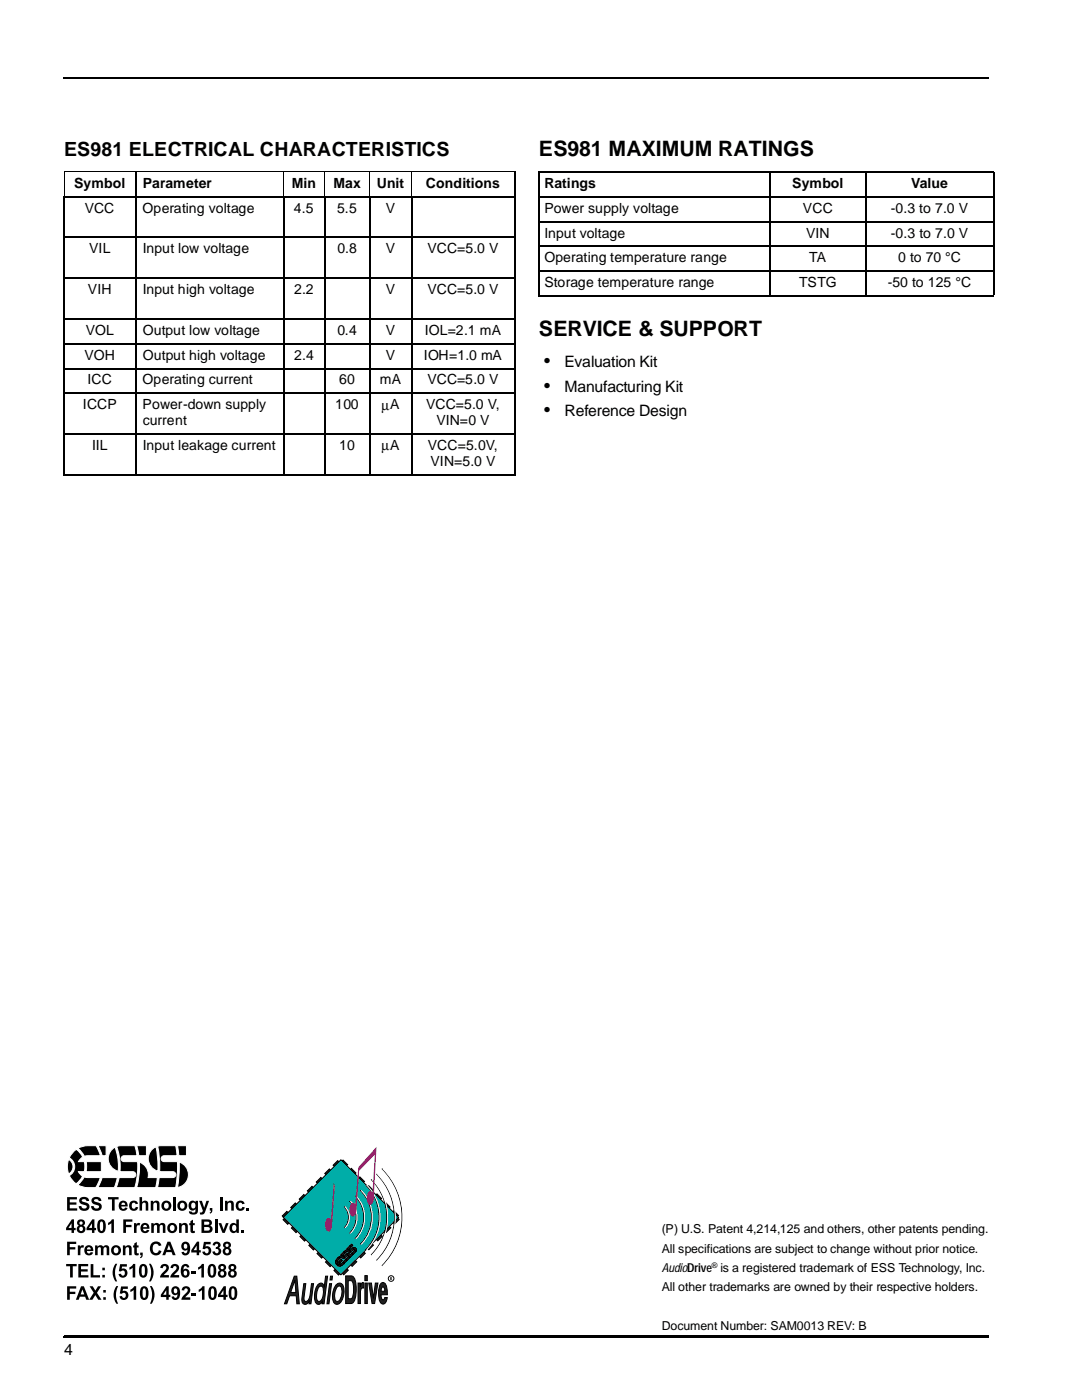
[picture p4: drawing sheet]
<svg xmlns="http://www.w3.org/2000/svg" width="216mm" height="279mm" viewBox="0 0 216 279" stroke-linecap="round" stroke-linejoin="round" font-family="sans-serif">
<g fill="#000" stroke="#fff" stroke-width=".2">
<path d="M13.7 231.1a1.63 1.63 0 0 1 0 2.9 4.3 4.3 0 0 1 0-2.9zM14.5 229.7l.7-.6 1.1 1.2 .2 .3-.9 .9h1.2v1.8v.2h-1.2l.8 .9-.6 1-.6 .6-1-1-.4-.7a1.99 1.99 0 0 0 0-3.5zM17.2 231.5h3v2h-3.1l.2-1zM16.8 234.6l.7 .1h2.5l-.9 2h-1.6l-.8-.1-1.2-.4 .6-.6zM15.5 228.9l1.6-.5h2l.9 2-3.2 .1-.4-.7zM19.5 228.4h1.6v2l-.8-.1zM20.3 234.7h3.1l-.6 2h-3.3zM22.2 229.2l.7-.5a11.3 11.3 0 0 1 .6 4.8 2.59 2.59 0 0 1-1.3-4.3zM23.2 228.5l.9-.1h2.8l.4 2h-2.4a.61 .61 0 0 0-.8 .5 .61 .61 0 0 0 .8 .6l2.5 .1v.3a14.8 14.8 0 0 1-.6 4.8h-3.7l.6-2h2.6a.61 .61 0 0 0 .7-.6 .61 .61 0 0 0-.7-.6h-2.4a11.6 11.6 0 0 0-.7-5zM27.8 231.7a2.6 2.6 0 0 1 1.7 3h1.8l-.3 2h-3.8a15.7 15.7 0 0 0 .6-5zM27.2 228.4h2v2h-1.6zM30.3 229.1l.8-.5 .3 2.6v2.2a2.59 2.59 0 0 1-1.1-4.3z"/>
<path d="M31.4 228.4h3.6l.3 2h-2.4a.61 .61 0 0 0-.8 .5 .61 .61 0 0 0 .8 .6l2.4 .1v2.7l-.3 2.4h-3.6l.3-2h2.6a.61 .61 0 0 0 .7-.6 .61 .61 0 0 0-.8-.6h-2.4l-.1-2.8zM35.7 231.6a2.6 2.6 0 0 1 1.8 2.7 2.6 2.6 0 0 1-2.1 2.4l.3-2.4zM35.4 228.4h1.7v2h-1.5z"/>
</g>
<g fill="#000">
<path d="M26 239.6a.91 .91 0 0 1 1.5 .3l-.5 .1a.41 .41 0 0 0-.5-.3 .41 .41 0 0 0-.3 .6 .42 .42 0 0 0 .3 .6 .42 .42 0 0 0 .5-.3h.5a.97 .97 0 0 1-1.3 .6 .97 .97 0 0 1-.4-1.4zM27.8 238.6h.5v1a.69 .69 0 0 1 .9-.3 .69 .69 0 0 1 .3 .9v1.1h-.5v-1.3a.4 .4 0 0 0-.5-.3 .4 .4 0 0 0-.2 .6v1h-.5zM34.5 238.6h.5v2.7h-.5zM43.8 238.6h.5v2.7h-.5zM47.2 239.6a.91 .91 0 0 1 1.5 .3l-.5 .1a.41 .41 0 0 0-.5-.3 .41 .41 0 0 0-.2 .6 .42 .42 0 0 0 .2 .6 .42 .42 0 0 0 .6-.3h.5a.97 .97 0 0 1-1.4 .6 .97 .97 0 0 1-.3-1.4zM13.4 247.5h1.8v.4h-1.3v.7h1.1v.4h-1.1v1.2h-.5zM13.4 256.4h1.8v.4h-1.3v.7h1.1v.4h-1.1v1.2h-.5zM13.2 251.9h2.1v.5h-.8v2.2h-.5v-2.2h-.8zM13.4 238.6h1.9v.5h-1.4v.6h1.3v.4h-1.3v.7h1.5v.5h-2zM16 238.8a1.07 1.07 0 0 1 1.7 .6h-.5a.43 .43 0 0 0-.4-.5 .43 .43 0 0 0-.4 .5l.1 .1a1.26 1.26 0 0 1 1.3 1 1.09 1.09 0 0 1-1.1 .9 1.09 1.09 0 0 1-1-1h.5a.52 .52 0 0 0 .5 .5 .52 .52 0 0 0 .5-.5v-.1a1.52 1.52 0 0 1-1.4-1zM15.5 248.2h.5v.3l.3-.3 .4 .1-.1 .4a.41 .41 0 0 0-.5 .1 .41 .41 0 0 0-.1 .5v.9h-.5zM15.6 251.9h2v.5h-1.5v.6h1.4v.4h-1.4v.8h1.5v.4h-2z"/>
<path d="M18.5 238.8a1.07 1.07 0 0 1 1.7 .6h-.5a.43 .43 0 0 0-.5-.5 .43 .43 0 0 0-.4 .5l.1 .1a1.26 1.26 0 0 1 1.4 1 1.09 1.09 0 0 1-1.1 .9 1.09 1.09 0 0 1-1.1-1h.5a.52 .52 0 0 0 .6 .5 .52 .52 0 0 0 .5-.5l-.1-.1a1.52 1.52 0 0 1-1.4-1zM17.8 256.4h.7l.5 .8 .5-.8h.6l-.8 1.3 .9 1.4h-.6l-.6-1-.6 1h-.6l.9-1.4zM18.9 248.2h.5v.3l.4-.3h.4l.3 .3a.66 .66 0 0 1 .8-.3 .66 .66 0 0 1 .5 .7v1.3h-.5l-.1-1.4a.32 .32 0 0 0-.4-.2 .32 .32 0 0 0-.2 .4v1.2h-.5v-1.3a.32 .32 0 0 0-.4-.3 .32 .32 0 0 0-.2 .4l-.1 1.2h-.5zM18.1 252h.5v2.2h1.3v.4h-1.8zM21.5 243.7l.5-.2 .3-.5h.4v2.7h-.5v-1.9l-.7 .4zM21.5 238.6h2.1v.5h-.8v2.2h-.5v-2.2h-.8zM23 251.9h.3a3.8 3.8 0 0 0 0 3.5h-.3a3 3 0 0 1 0-3.5zM23.2 256.3h.3a3.8 3.8 0 0 0 0 3.6h-.3a3 3 0 0 1 0-3.6zM23.9 252h1.4v.5h-1l-.1 .4a.89 .89 0 0 1 1.2 .6 .89 .89 0 0 1-.7 1.1 .89 .89 0 0 1-1.1-.7h.5l.1 .3a.46 .46 0 0 0 .7-.6 .45 .45 0 0 0-.8-.2h-.4zM24.1 256.4h1.4v.5h-1l-.1 .5a.89 .89 0 0 1 1.1 .6 .89 .89 0 0 1-.6 1.1 .89 .89 0 0 1-1.1-.7l.5-.1 .1 .3a.45 .45 0 0 0 .6-.5 .45 .45 0 0 0-.7-.2l-.4-.1zM24.6 243.1h1.8v.4h-1.3v.6h1.1v.5h-1.1v1.1h-.5zM24.5 248.2h.4v.3a.69 .69 0 0 1 .9-.3 .69 .69 0 0 1 .4 .8v1.2h-.5v-1.3a.38 .38 0 0 0-.5-.3 .38 .38 0 0 0-.2 .5v1.1h-.5z"/>
<path d="M25.8 252.6l.4-.2 .3-.5h.4v2.7h-.5v-1.9l-.6 .4zM26 257l.4-.2 .3-.4h.4v2.7h-.5v-2l-.6 .4zM26.7 243.8h.5v.3l.3-.3h.4l-.1 .5a.41 .41 0 0 0-.5 0 .41 .41 0 0 0-.1 .5v.9h-.5zM26.7 247.8l.6-.3v.7h.3v.4h-.3v1v.2h.3v.4a.58 .58 0 0 1-.7 0 .58 .58 0 0 1-.2-.7v-.9h-.2v-.4h.2zM27.9 249.7h.5v.7l-.4 .4-.1-.2 .3-.4h-.3zM29.7 251.9h.3a3 3 0 0 1 0 3.5h-.3a3.8 3.8 0 0 0 0-3.5zM30.1 243.8h.5v.3l.4-.3h.4l.3 .3a.66 .66 0 0 1 .8-.3 .66 .66 0 0 1 .4 .7v1.2h-.5v-1.3a.32 .32 0 0 0-.4-.2 .32 .32 0 0 0-.2 .4v1.1h-.5v-1.3a.32 .32 0 0 0-.4-.3 .32 .32 0 0 0-.3 .5v1.1h-.5zM29.9 256.3h.3a3 3 0 0 1 0 3.6h-.3a3.8 3.8 0 0 0 0-3.6zM30.2 247.8a1.15 1.15 0 0 1 2 .4l-.6 .2a.65 .65 0 0 0-.8-.4 .65 .65 0 0 0-.4 .8 .65 .65 0 0 0 .4 .9 .65 .65 0 0 0 .8-.5l.6 .2a1.21 1.21 0 0 1-1.6 .7 1.21 1.21 0 0 1-.7-1.6zM30 239.4h.5v.2a.69 .69 0 0 1 .8-.3 .69 .69 0 0 1 .5 .8v1.2h-.5v-1.3a.38 .38 0 0 0-.5-.3 .38 .38 0 0 0-.3 .5v1.1h-.5zM32.2 252.1a.89 .89 0 0 1 1.3 .2 .89 .89 0 0 1-.3 1.3l-.6 .5h1v.5h-1.7a2.87 2.87 0 0 1 1.1-1.6 .38 .38 0 0 0-.1-.6 .38 .38 0 0 0-.5 .4l-.5-.1zM34.2 252.1a.89 .89 0 0 1 1.4 .2 .89 .89 0 0 1-.4 1.3l-.5 .5h1v.5h-1.8a2.87 2.87 0 0 1 1.2-1.6 .38 .38 0 0 0-.1-.6 .38 .38 0 0 0-.5 .4l-.5-.1z"/>
<path d="M36.5 256.6a.89 .89 0 0 1 1.3 .1 .89 .89 0 0 1-.4 1.3l-.5 .6h1v.5h-1.8a2.86 2.86 0 0 1 1.2-1.6 .38 .38 0 0 0-.1-.7 .38 .38 0 0 0-.5 .4h-.5zM35.7 243.8h.4v.3a.68 .68 0 0 1 .9-.3 .68 .68 0 0 1 .4 .7v1.2h-.5v-1.2a.38 .38 0 0 0-.5-.4 .38 .38 0 0 0-.2 .6v1h-.5zM38 253.4h1v.5h-1zM38.1 257.8h1v.6h-1zM37.9 243.4l.5-.3v.7h.4v.4h-.4v1l.1 .2 .3-.1v.4a.58 .58 0 0 1-.7 0 .58 .58 0 0 1-.2-.6v-.9h-.2v-.4h.2zM40.6 247.5h1.4v.5h-1l-.1 .5a.89 .89 0 0 1 1.1 .6 .89 .89 0 0 1-.6 1.1 .89 .89 0 0 1-1.1-.7l.5-.1 .1 .3a.45 .45 0 0 0 .6-.5 .45 .45 0 0 0-.7-.2l-.4-.1zM39.7 239.4h.5l.5 1.3 .4-1.3h.5l-.6 1.8a.85 .85 0 0 1-1.2 .9v-.4h.4l.2-.4zM39.5 252.6l.4-.2 .3-.5h.4v2.7h-.5v-1.9l-.6 .4zM39.6 257l.4-.2 .3-.4h.4v2.7h-.5v-2l-.6 .4zM41.8 240.8h.5v.7l-.5 .4-.1-.2 .3-.4h-.2zM42.6 247.7a.72 .72 0 0 1 1.1 0 .72 .72 0 0 1-.1 1 .84 .84 0 0 1 0 1.5 .84 .84 0 0 1-1.3-.7l.5-.1a.4 .4 0 0 0 .5 .3 .4 .4 0 0 0 .2-.6 .4 .4 0 0 0-.5-.1v-.4a.33 .33 0 0 0 .5-.3 .33 .33 0 0 0-.3-.4 .33 .33 0 0 0-.4 .4l-.5-.1zM42.8 243.1h.5v2.6h-.5z"/>
<path d="M43.5 243.8h.6l.4 1.3 .5-1.3h.5l-.7 1.9h-.5zM44.8 239.4h.5v.2a.68 .68 0 0 1 .8-.3 .68 .68 0 0 1 .5 .8v1.2h-.5v-1.3a.38 .38 0 0 0-.5-.3 .38 .38 0 0 0-.3 .5v1.1h-.5zM48.1 245.2h.5v.5h-.5zM49.1 240.8h.5v.5h-.5z"/>
<path d="M24.3 239.8l.4-.1 .2 .5h-.7zM23.9 239.6a1 1 0 0 0-.1 1.4 1 1 0 0 0 1.4 .1l.2-.3-.5-.1a.38 .38 0 0 1-.5 .2 .38 .38 0 0 1-.2-.4h1.2a.92 .92 0 0 0-.4-1.1 .92 .92 0 0 0-1.1 .2z"/>
<path d="M32.8 239.9a.52 .52 0 0 1 .8 .4 .52 .52 0 0 1-.8 .5l-.1-.5zM32.1 240.3a1.02 1.02 0 0 0 2 0 1.02 1.02 0 0 0-2 0z"/>
<path d="M36 239.9a.52 .52 0 0 1 .8 .4 .52 .52 0 0 1-.8 .5l-.2-.5zM35.3 240.3a1.02 1.02 0 0 0 2 0 1.02 1.02 0 0 0-2 0z"/>
<path d="M38.2 239.8a.55 .55 0 0 1 .8 .3 .55 .55 0 0 1-.3 .7 .58 .58 0 0 1-.6-.3 .58 .58 0 0 1 .1-.7zM37.8 239.6a1 1 0 0 0-.2 1.1 1 1 0 0 0 1 .6l.3-.3v.3a.38 .38 0 0 1-.2 .4 .38 .38 0 0 1-.5-.2l-.6-.1a.74 .74 0 0 0 1.2 .7 .77 .77 0 0 0 .6-1v-1.7h-.4v.2l-.6-.3z"/>
<path d="M14.2 243.8v.9h-.6zM14.3 243l-1.1 1.7v.5h1v.5h.5v-.5h.4v-.5h-.4v-1.7z"/>
<path d="M15.8 243.8a.35 .35 0 0 1 .7 0 .35 .35 0 0 1-.7 0zM15.6 243.2l-.2 .7 .3 .4a.81 .81 0 0 0-.2 1.2 .81 .81 0 0 0 1.3 0 .81 .81 0 0 0-.2-1.2 .72 .72 0 0 0 .2-1.1 .72 .72 0 0 0-1.1-.1zM15.7 245a.41 .41 0 0 1 .8 0 .41 .41 0 0 1-.8 0z"/>
<path d="M16.4 257l.4 1h-.7zM16.1 256.4l-1 2.7h.6l.2-.6h1.1l.2 .6h.6l-1.1-2.7z"/>
<path d="M17.4 248.7l.4-.1 .3 .4h-.8zM17 248.5a1 1 0 0 0 0 1.4 1 1 0 0 0 1.4 .1l.2-.3-.5-.1a.38 .38 0 0 1-.5 .2 .38 .38 0 0 1-.3-.4h1.3a.92 .92 0 0 0-.4-1.1 .92 .92 0 0 0-1.2 .2z"/>
<path d="M18.3 243.8v.9h-.6zM18.4 243l-1.2 1.7v.5h1.1v.5h.5v-.5h.3v-.5h-.3v-1.7z"/>
<path d="M20.4 252.7h.5v.5h-.5zM20.4 254.1h.5v.5h-.5z"/>
<path d="M20.1 243.5a.4 .4 0 0 1 .4 .1 .4 .4 0 0 1 0 .5 .94 .94 0 0 1-.3 1.3 1.43 1.43 0 0 1-.2-1.8zM19.6 243.3a2.24 2.24 0 0 0 .2 2.4 .85 .85 0 0 0 .9-.1 .85 .85 0 0 0 .4-.8 1.24 1.24 0 0 0-.9-1.8z"/>
<path d="M20.6 257.1h.5v.5h-.5zM20.6 258.6h.5v.5h-.5z"/>
<path d="M22.8 248.8a.52 .52 0 0 1 .8 .4 .52 .52 0 0 1-.8 .5l-.2-.5zM22.1 249.2a1.02 1.02 0 0 0 2 0 1.02 1.02 0 0 0-2 0z"/>
<path d="M28.6 244.3l.4-.1 .3 .4h-.8zM28.2 244a1 1 0 0 0 0 1.4 1 1 0 0 0 1.4 .1l.1-.3-.5-.1a.38 .38 0 0 1-.4 .3 .38 .38 0 0 1-.3-.5h1.3a.92 .92 0 0 0-.5-1 .92 .92 0 0 0-1.1 .1z"/>
<path d="M28.4 252.4a.4 .4 0 0 1 .4 .1 .4 .4 0 0 1 .1 .5 .94 .94 0 0 1-.4 1.2 1.43 1.43 0 0 1-.2-1.7zM27.9 252.2a2.23 2.23 0 0 0 .2 2.3 .85 .85 0 0 0 .9 0 .85 .85 0 0 0 .4-.8 1.24 1.24 0 0 0-.9-1.8z"/>
<path d="M28.6 256.9a.4 .4 0 0 1 .4 .1 .4 .4 0 0 1 0 .5 .94 .94 0 0 1-.3 1.2 1.43 1.43 0 0 1-.2-1.8zM28.1 256.6a2.24 2.24 0 0 0 .2 2.4 .85 .85 0 0 0 .9 0 .85 .85 0 0 0 .4-.9 1.24 1.24 0 0 0-.9-1.7z"/>
<path d="M33.1 257.2v.9h-.6zM33.2 256.4l-1.2 1.7v.4h1.1v.6h.5v-.6h.3v-.4h-.3v-1.7z"/>
<path d="M33.6 248.1l.4 1h-.7zM33.4 247.5l-1.1 2.7h.6l.2-.6h1.1l.2 .6h.6l-1.1-2.7z"/>
<path d="M34 244.3a.52 .52 0 0 1 .8 .5 .52 .52 0 0 1-.8 .4l-.2-.4zM33.3 244.8a1.02 1.02 0 0 0 2 0 1.02 1.02 0 0 0-2 0z"/>
<path d="M34.7 256.9a.42 .42 0 0 1 .6 .4 .42 .42 0 0 1-.6 .4zM34.4 256.6a.83 .83 0 0 0-.2 1.2 .83 .83 0 0 0 1.2 .1l-.3 .8h-.3l-.1-.3h-.5a.87 .87 0 0 0 1 .7 .87 .87 0 0 0 .7-1 1.18 1.18 0 0 0-1.2-1.7z"/>
<path d="M36.7 253.4l.1-.1a.46 .46 0 0 1 .5 .4 .46 .46 0 0 1-.5 .5l-.2-.3zM36.3 252.3a1.75 1.75 0 0 0 .4 2.3 .86 .86 0 0 0 1.1-.8 .86 .86 0 0 0-1.1-.8l-.2 .1 .3-.7h.2l.2 .3 .5-.1a.79 .79 0 0 0-.6-.7 .79 .79 0 0 0-.8 .4z"/>
<path d="M36.7 248a.42 .42 0 0 1 .6 .4 .42 .42 0 0 1-.6 .4zM36.3 247.7a.83 .83 0 0 0-.1 1.2 .83 .83 0 0 0 1.1 .2l-.2 .7h-.3l-.2-.3-.4 .1a.87 .87 0 0 0 1 .6 .87 .87 0 0 0 .7-1 1.18 1.18 0 0 0-1.2-1.7z"/>
<path d="M39.2 248.3v.9h-.6zM39.2 247.5l-1.1 1.7v.4h1.1v.6h.5v-.6h.3v-.4h-.3v-1.7z"/>
<path d="M40.7 243.5a.73 .73 0 0 1 1 .3l-.2 .3h-.8zM40.1 243.1v2.6h.9a.88 .88 0 0 0 1.1-.1 .88 .88 0 0 0 .1-1l-.4-.3a.71 .71 0 0 0 .3-.9 .71 .71 0 0 0-.9-.3zM40.7 244.6h.4a.43 .43 0 0 1 .7 .3 .43 .43 0 0 1-.6 .4h-.5z"/>
<path d="M42 252.4a.4 .4 0 0 1 .5 .1 .4 .4 0 0 1 0 .5 .94 .94 0 0 1-.3 1.2 1.43 1.43 0 0 1-.2-1.7zM41.6 252.2a2.24 2.24 0 0 0 .2 2.3 .85 .85 0 0 0 .9 0 .85 .85 0 0 0 .4-.8 1.24 1.24 0 0 0-.9-1.8z"/>
<path d="M42.2 256.9a.4 .4 0 0 1 .4 .1 .4 .4 0 0 1 .1 .5 .94 .94 0 0 1-.4 1.2 1.43 1.43 0 0 1-.2-1.8zM41.7 256.6a2.24 2.24 0 0 0 .2 2.4 .85 .85 0 0 0 .9 0 .85 .85 0 0 0 .4-.9 1.24 1.24 0 0 0-.9-1.7z"/>
<path d="M43.9 252.7a.35 .35 0 0 1 .7 0 .35 .35 0 0 1-.7 0zM43.7 252.1l-.2 .7 .3 .4a.81 .81 0 0 0-.2 1.2 .81 .81 0 0 0 1.3 0 .81 .81 0 0 0-.2-1.2 .72 .72 0 0 0 .2-1.1 .72 .72 0 0 0-1.1-.1zM43.8 253.8a.41 .41 0 0 1 .8 0 .41 .41 0 0 1-.8 0z"/>
<path d="M44.5 257.2v.9h-.6zM44.6 256.4l-1.2 1.7v.4h1.1v.6h.5v-.6h.3v-.4h-.3v-1.7z"/>
<path d="M44.9 248.2a.33 .33 0 0 1 .6 0 .33 .33 0 0 1-.6 0zM44.6 247.7l-.2 .6 .4 .4a.81 .81 0 0 0-.2 1.3 .81 .81 0 0 0 1.2 0 .81 .81 0 0 0-.2-1.3 .72 .72 0 0 0 .2-1 .72 .72 0 0 0-1-.1zM44.8 249.4a.41 .41 0 0 1 .8 0 .41 .41 0 0 1-.8 0z"/>
<path d="M46 252.7a.33 .33 0 0 1 .6 0 .33 .33 0 0 1-.6 0zM45.7 252.1l-.2 .7 .4 .4a.81 .81 0 0 0-.2 1.2 .81 .81 0 0 0 1.2 0 .81 .81 0 0 0-.2-1.2 .72 .72 0 0 0 .2-1.1 .72 .72 0 0 0-1-.1zM45.9 253.8a.41 .41 0 0 1 .8 0 .41 .41 0 0 1-.8 0z"/>
<path d="M46.3 244.3a.56 .56 0 0 1 .8 .2 .56 .56 0 0 1-.2 .7 .56 .56 0 0 1-.7-.2 .56 .56 0 0 1 .1-.7zM45.9 244a1 1 0 0 0-.2 1.2 1 1 0 0 0 1.1 .5l.3-.2v.2h.5v-2.6h-.5v.9l-.6-.3z"/>
<path d="M46.2 256.9a.4 .4 0 0 1 .5 .1 .4 .4 0 0 1 0 .5 .94 .94 0 0 1-.3 1.2 1.43 1.43 0 0 1-.2-1.8zM45.8 256.6a2.24 2.24 0 0 0 .2 2.4 .85 .85 0 0 0 .9 0 .85 .85 0 0 0 .3-.9 1.24 1.24 0 0 0-.8-1.7z"/>
</g>
<path d="M56 228.3h25.8v31.7h-25.8z" fill-rule="evenodd" fill="#fff"/>
<g fill="#231f20" stroke="#000" stroke-width=".2">
<path d="M64.8 251.5l.9-.9 1 .9-1 1z"/>
<path d="M66.5 253.2l.9-.9 .9 .9-.9 .9z"/>
<path d="M63.1 249.9l1-1 .9 1-.9 .9z"/>
<path d="M61.5 248.2l.9-.9 .9 .9-.9 .9z"/>
<path d="M59.7 246.5l1-1 .9 1-.9 .9z"/>
<path d="M58 244.8l1-.9 .9 .9-.9 .9z"/>
<path d="M56.4 243.1l.9-.9 .9 .9-.9 .9z"/>
<path d="M75.9 240.6l.9-.9 .9 .9-.9 .9z"/>
<path d="M77.5 242.3l1-1 .9 1-.9 .9z"/>
<path d="M74.2 238.9l.9-.9 .9 .9-.9 .9z"/>
<path d="M72.5 237.3l.9-1 1 1-1 .9z"/>
<path d="M70.8 235.5l.9-.9 .9 .9-.9 .9z"/>
<path d="M69.1 233.8l.9-.9 .9 .9-.9 .9z"/>
<path d="M67.4 232.1l.9-.9 .9 .9-.9 1z"/>
<path d="M69.2 251.5l.9-.9 1 .9-1 .9z"/>
<path d="M67.5 253.2l1-.9 .9 .9-.9 .9z"/>
<path d="M70.9 249.8l.9-.9 1 .9-1 .9z"/>
<path d="M72.5 248.2l1-.9 .9 .9-.9 .9z"/>
<path d="M74.3 246.4l.9-.9 1 .9-1 .9z"/>
<path d="M76 244.7l.9-.9 .9 .9-.9 .9z"/>
<path d="M77.7 243.1l.9-1 .9 1-.9 .9z"/>
<path d="M57.9 240.7l.9-.9 .9 .9-.9 .9z"/>
<path d="M56.2 242.4l.9-1 .9 1-.9 .9z"/>
<path d="M59.6 239l.9-.9 .9 .9-.9 .9z"/>
<path d="M61.2 237.4l.9-.9 1 .9-1 .9z"/>
<path d="M63 235.6l.9-.9 .9 .9-.9 .9z"/>
<path d="M64.7 233.9l.9-.9 .9 .9-.9 .9z"/>
<path d="M66.3 232.2l1-.9 .9 .9-.9 1z"/>
<path d="M57.4 243.6l11.1-11.1z"/>
</g>
<path d="M56.4 242.6l11.5-11.4 11.5 11.4-11.5 11.5z" fill="#00ada8" stroke="#000" stroke-width=".2"/>
<g fill="#e0088c">
<path d="M65.2 242.8l.2-.1a1.7 1.7 0 0 1 0 2.8 1.77 1.77 0 0 1-.2-2.7z"/>
<path d="M66.5 235.7l.2 .7-.6 7.7-.2-.9z"/>
</g>
<g fill="none" stroke="#000" stroke-width=".2">
<path d="M69.6 239.4a4.6 4.6 0 0 1 0 6.4M70.7 238.3a6.1 6.1 0 0 1 0 8.6M71.8 237.2a7.6 7.6 0 0 1 0 10.8M72.8 236.2a9.1 9.1 0 0 1 0 12.9M73.9 235.1a10.6 10.6 0 0 1 0 15M75 234a12.2 12.2 0 0 1 0 17.2M76.1 232.9a13.7 13.7 0 0 1 0 19.4M68.5 240.5a3 3 0 0 1 0 4.3"/>
<circle cx="77.9" cy="254.8" r=".56"/>
</g>
<path d="M77.7 254.6h.4l-.1 .2 .1 .3h-.1l-.2-.2v.2h-.1zM77.8 254.6v.2l.2-.1z" fill="#000"/>
<g fill="#231f20" stroke="#000" stroke-width=".2">
<path d="M71.3 255.7h.5v.7l.3-.7 .3-.1v1.1h-.2a.8 .8 0 0 0-.4 1v2.1h-.5z"/>
<path d="M73.4 255.7h.6l.4 3 .4-3h.5l-.7 4.1h-.5z"/>
<path d="M60.5 255.9h.4l-.3 2.6v.4l.1 .5a1.06 1.06 0 0 0 1.1-1.3l.2-2.2h.4l-.5 4h-.4l.1-.6a.75 .75 0 0 1-.7 .7 .75 .75 0 0 1-.8-.8z"/>
<path d="M68.7 250.7l.4-.4z"/>
<path d="M68.8 249.2l.3 .2-.3 .3-.3-.2z"/>
<path d="M67.9 250.2l.8 .6a.51 .51 0 0 1-.6-.1 .51 .51 0 0 1-.2-.5z"/>
<path d="M68 250l.5-.5 .3 .2-.4 .4v.2h.2l.4-.4 .7 .8-.6 .6-.2-.3 .4-.5v-.2h-.2l-.4 .4-.8-.6z"/>
<path d="M69.1 249.9h.5l.2 .2-.1 .6z"/>
<path d="M68.4 251.5l.5-.5 .1 .3-.5 .5z"/>
<path d="M67.4 250.6l.2-.2 .2 .3-.1 .1z"/>
<path d="M67.3 250.7l.4 .1-.5 .5h-.4z"/>
<path d="M67.5 251.4l.4-.4 .3 .3-.5 .4z"/>
<path d="M67.9 252l.4-.5 .2 .4-.2 .2-.4 .2z"/>
<path d="M66.9 251.9a.31 .31 0 0 1 .4 .4z"/>
<path d="M66.8 251.4h.4v.3l.2-.2 .3 .3-.2 .2h.3v.4l-.4-.1a.38 .38 0 0 0-.1-.4 .38 .38 0 0 0-.4-.1z"/>
<path d="M70.3 248.7a.51 .51 0 0 1 .6 .1 .51 .51 0 0 1 0 .6z"/>
<path d="M69.7 248.2l.3-.2 .3 .2-.3 .3z"/>
<path d="M70.2 248.7l.7 .8-.6 .6-.2-.3 .4-.5v-.2h-.2l-.3 .4z"/>
<path d="M69.8 250.1l.3-.3 .2 .3-.6 .6z"/>
<path d="M69.1 248.9l.8 .7a.51 .51 0 0 1-.6-.1 .51 .51 0 0 1-.2-.6z"/>
<path d="M69.2 248.8l.5-.5 .3 .2-.4 .4v.2h.2l.4-.4-.2 .8-.8-.6z"/>
<path d="M68.8 254.3h1.1a1.41 1.41 0 0 1 1 1.5v1.8a3.3 3.3 0 0 1-.6 2.1l-1.5 .1zM69.4 255.3v3.6h.5a1.26 1.26 0 0 0 .5-1.3v-.6a1.82 1.82 0 0 0-.4-1.7z"/>
<path d="M72.7 255.7h.5v4.1h-.5zM72.7 254.3h.5v1h-.5z"/>
<path d="M75.9 255.7l.4-.1a.87 .87 0 0 1 .7 .9l.1 1.6h-1.2a.73 .73 0 0 0 .5 .9l.2-.4h.5a1.27 1.27 0 0 1-.8 1.3 .91 .91 0 0 1-.8-.9l-.1-1.6a2.45 2.45 0 0 1 .5-1.7zM76.1 256.6l-.2 .8h.8l-.2-.7-.2-.2z"/>
<path d="M58.6 254.4h.5l.5 5.5h-.5l-.1-1.6h-1.3l-.6 1.6h-.4zM58.7 255.2l-.8 2.4h1z"/>
<path d="M64.8 254.4h.5l-.8 5.5h-.3v-.6a.77 .77 0 0 1-.8 .7 .77 .77 0 0 1-.7-.8l-.1-1a2.34 2.34 0 0 1 1.3-2.5 .75 .75 0 0 1 .7 .7zM63.6 256.5a2.94 2.94 0 0 0-.3 2.8 .56 .56 0 0 0 .8-.3l.3-1.4a1 1 0 0 0-.5-1.2z"/>
<path d="M65.6 255.9h.4l-.5 4h-.4zM65.8 254.4h.4l-.1 .7h-.4z"/>
<path d="M67 256.1a.89 .89 0 0 1 1-.2 .89 .89 0 0 1 .5 1l-.1 1.5a1.43 1.43 0 0 1-1.6 1.5 3.1 3.1 0 0 1 .2-3.8zM67.3 256.4a2.77 2.77 0 0 0-.4 2.9l.3 .1a2.11 2.11 0 0 0 .9-2.3l-.2-.7-.3-.1z"/>
</g>
<path d="M69.8 239.4a4.6 4.6 0 0 1 0 6.5M70.9 238.3a6.1 6.1 0 0 1 0 8.7M71.9 237.3a7.6 7.6 0 0 1 0 10.7M73 236.2a9.1 9.1 0 0 1 0 12.9M74.1 235.1a10.6 10.6 0 0 1 0 15.1M75.2 234a12.2 12.2 0 0 1 0 17.3M76.3 233a13.7 13.7 0 0 1 0 19.3M68.7 240.5a3 3 0 0 1 0 4.3" fill="none" stroke="#fff" stroke-width=".2"/>
<g fill="#e0088c">
<path d="M70.1 239.8l.2-.1a1.7 1.7 0 0 1 0 2.8 1.77 1.77 0 0 1-.2-2.7z"/>
<path d="M75 228.6l-.6 10.5-.3 .5 .5-9.5-3.1 3.3-.5 7.7-.2-.9 .6-7.5z"/>
<path d="M73.6 237.5l.2-.1a1.7 1.7 0 0 1 0 2.7 1.77 1.77 0 0 1-.2-2.6z"/>
</g>
<path d="M102.5 34.3v60.1M107.2 58.9h90.8M12.6 94.6h90.1M12.8 266.4h184.1" fill="none" stroke="#000" stroke-width=".34"/>
<g fill="#000">
<path d="M12.7 15.4l.1 .3z" fill-rule="evenodd"/>
<path d="M196.9 15.4l.1 .3z" fill-rule="evenodd"/>
<path d="M12.7 266.3l.1 .2z" fill-rule="evenodd"/>
<path d="M196.9 266.3l.1 .2z" fill-rule="evenodd"/>
</g>
<g fill="none" stroke="#000" stroke-width=".25">
<path d="M12.8 15.6h184.1M12.6 39.3h90.1M12.8 39.3v55.1M27.1 34.1v60.7M56.5 39v55.8M64.7 39v55.8M73.7 39v55.8M82.1 39v55.8M107.2 39.3h90.8M107.2 34.3h90.8M107.4 34.4v24.4M153.4 34.1v25"/>
<path d="M172.5 34.1v25M197.9 34.4v24.4M12.6 47.3h90.1M12.6 55.4h90.1M107.2 44.2h90.8M107.2 49.1h90.8M107.2 54.1h90.8M12.6 63.6h90.1M12.6 68.5h90.1M12.6 73.5h90.1M12.6 78.4h90.1M12.6 86.5h90.1"/>
<path d="M12.8 266.4h184.1"/>
</g>
<path d="M12.7 34.2h90M12.8 34.3v4.7M56.4 34.1v5.2M64.7 34.1v5.2M73.6 34.1v5.2M82 34.1v5.2" fill="none" stroke="#000" stroke-width=".2"/>
<g font-size="4.2">
<text x="107.3" y="31.1">ES981 MAXIMUM RATINGS</text>
<text x="107.3" y="67">SERVICE &amp; SUPPORT</text>
</g>
<text font-size="3.9" x="12.8" y="31.1">ES981 ELECTRICAL CHARACTERISTICS</text>
<g font-size="3.8">
<text x="108.3" y="73.2">•</text>
<text x="108.3" y="78.1">•</text>
<text x="108.3" y="83">•</text>
</g>
<g font-size="3.1">
<text x="112.4" y="73.2">Evaluation Kit</text>
<text x="112.4" y="78.1">Manufacturing Kit</text>
<text x="112.4" y="83">Reference Design</text>
<text x="12.8" y="270.1">4</text>
</g>
<g font-size="2.8">
<text x="14.8" y="37.5">Symbol</text>
<text x="28.4" y="37.5">Parameter</text>
<text x="58.1" y="37.5">Min</text>
<text x="66.4" y="37.5">Max</text>
<text x="75.1" y="37.5">Unit</text>
<text x="84.8" y="37.5">Conditions</text>
<text x="108.4" y="37.5">Ratings</text>
<text x="157.8" y="37.5">Symbol</text>
<text x="181.5" y="37.5">Value</text>
<text x="16.9" y="42.4">VCC</text>
<text x="28.4" y="42.4">Operating voltage</text>
<text x="58.5" y="42.4">4.5</text>
<text x="67.2" y="42.4">5.5</text>
<text x="76.8" y="42.4">V</text>
<text x="108.4" y="42.4">Power supply voltage</text>
<text x="108.4" y="47.4">Input voltage</text>
<text x="159.9" y="42.4">VCC</text>
<text x="160.6" y="47.4">VIN</text>
<text x="177.4" y="42.4">-0.3 to 7.0 V</text>
<text x="177.4" y="47.4">-0.3 to 7.0 V</text>
<text x="17.8" y="50.5">VIL</text>
<text x="28.4" y="50.5">Input low voltage</text>
<text x="67.2" y="50.5">0.8</text>
<text x="76.8" y="50.5">V</text>
<text x="85.1" y="50.5">VCC=5.0 V</text>
<text x="108.4" y="52.3">Operating temperature range</text>
<text x="161.2" y="52.3">TA</text>
<text x="178.9" y="52.3">0 to 70 °C</text>
<text x="17.5" y="58.6">VIH</text>
<text x="28.4" y="58.6">Input high voltage</text>
<text x="58.6" y="58.6">2.2</text>
<text x="76.9" y="58.6">V</text>
<text x="85.2" y="58.6">VCC=5.0 V</text>
<text x="108.4" y="57.2">Storage temperature range</text>
<text x="159.2" y="57.2">TSTG</text>
<text x="176.8" y="57.2">-50 to 125 °C</text>
<text x="16.8" y="71.7">VOH</text>
<text x="17.1" y="66.8">VOL</text>
<text x="28.4" y="66.8">Output low voltage</text>
<text x="28.4" y="71.7">Output high voltage</text>
<text x="58.6" y="71.7">2.4</text>
<text x="67.2" y="66.8">0.4</text>
<text x="76.8" y="66.8">V</text>
<text x="76.9" y="71.7">V</text>
<text x="84.4" y="71.7">IOH=1.0 mA</text>
<text x="84.6" y="66.8">IOL=2.1 mA</text>
<text x="17.4" y="76.6">ICC</text>
<text x="28.4" y="76.6">Operating current</text>
<text x="67.5" y="76.6">60</text>
<text x="75.6" y="76.6">mA</text>
<text x="85.1" y="76.6">VCC=5.0 V</text>
<text x="16.5" y="81.6">ICCP</text>
<text x="28.4" y="81.6">Power-down supply</text>
<text x="66.8" y="81.6">100</text>
<text x="76" y="81.6">µA</text>
<text x="84.9" y="81.6">VCC=5.0 V,</text>
<text x="18.3" y="89.7">IIL</text>
<text x="28.4" y="84.7">current</text>
<text x="28.4" y="89.7">Input leakage current</text>
<text x="67.6" y="89.7">10</text>
<text x="76" y="89.8">µA</text>
<text x="85.2" y="89.7">VCC=5.0V,</text>
<text x="86.9" y="84.7">VIN=0 V</text>
<text x="85.7" y="92.8">VIN=5.0 V</text>
</g>
<g font-size="2.5">
<text x="131.8" y="245.8">(P) U.S. Patent 4,214,125 and others, other patents pending.</text>
<text x="131.8" y="249.7">All specifications are subject to change without prior notice.</text>
<text x="131.8" y="257.4">All other trademarks are owned by their respective holders.</text>
<text x="131.8" y="253.5">AudioDrive is a registered trademark of ESS Technology, Inc.</text>
<text x="131.8" y="265.2">Document Number: SAM0013 REV: B</text>
</g>
<text font-size="1.5" x="141.8" y="252.8">®</text>
</svg>
